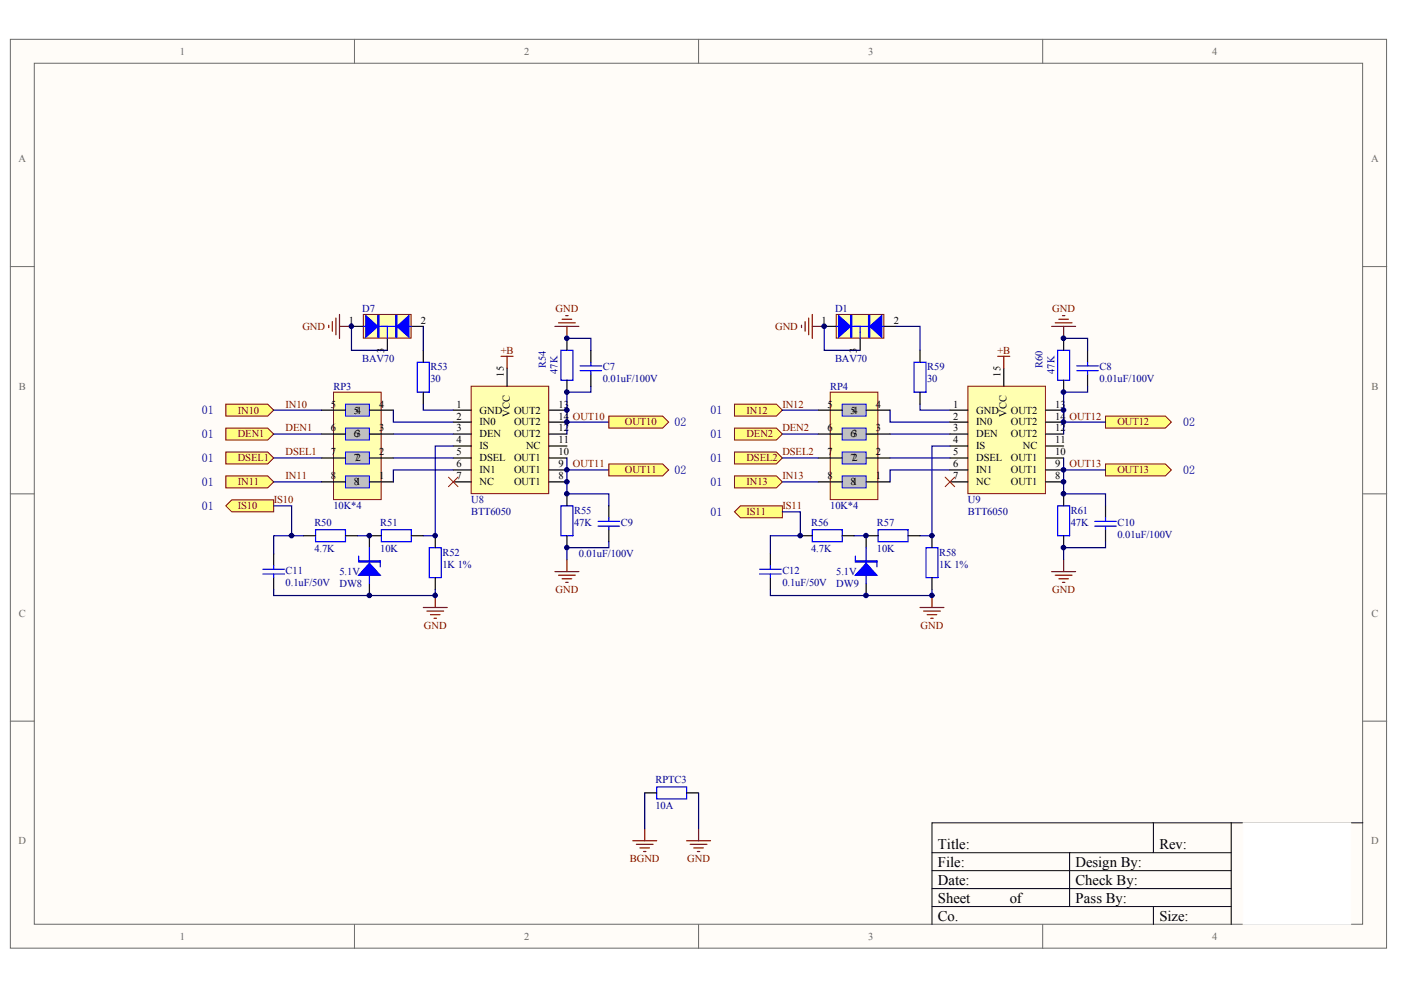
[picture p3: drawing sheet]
<svg xmlns="http://www.w3.org/2000/svg" width="297mm" height="210mm" viewBox="0 0 297 210" stroke-linecap="round" stroke-linejoin="round" font-family="sans-serif">
<g fill="#fffcf8" stroke="#696969" stroke-width=".21">
<path d="M2.2 8.3h291.8v192.7h-291.8z"/>
<path d="M7.3 13.4h281.6v182.6h-281.6z"/>
</g>
<path d="M75.2 8.3v5.1M148.1 8.3v5.1M221.1 8.3v5.1M2.2 56.5h5.1M289 56.5h5M2.2 104.7h5.1M289 104.7h5M2.2 152.9h5.1M289 152.9h5M75.2 196v5.1M148.1 196v5.1M221.1 196v5.1" fill="none" stroke="#696969" stroke-width=".21"/>
<path d="M244.5 174.5v6.3M261 174.5v21.5M289 174.5h-91.4v21.5M197.6 180.8h63.4M197.6 188.4h63.4M197.6 184.6h63.4M197.6 192.2h63.4M226.8 180.8v11.4M244.5 192.2v3.8" fill="none" stroke="#000" stroke-width=".21"/>
<g fill="#ffff80" stroke="#800000" stroke-width=".21">
<path d="M47.9 85.7h8.9l1.2 1.3-1.2 1.2h-8.9z" fill-rule="evenodd"/>
<path d="M47.9 90.8h8.9l1.2 1.2-1.2 1.3h-8.9z" fill-rule="evenodd"/>
<path d="M47.9 107.2l1.2-1.2h8.9v2.5h-8.9z" fill-rule="evenodd"/>
<path d="M47.9 95.8h8.9l1.2 1.3-1.2 1.3h-8.9z" fill-rule="evenodd"/>
<path d="M47.9 100.9h8.9l1.2 1.3-1.2 1.2h-8.9z" fill-rule="evenodd"/>
<path d="M234.4 88.2h12.7l1.2 1.3-1.2 1.3h-12.7z" fill-rule="evenodd"/>
<path d="M234.4 98.4h12.7l1.2 1.2-1.2 1.3h-12.7z" fill-rule="evenodd"/>
<path d="M155.7 85.7h8.9l1.3 1.3-1.3 1.2h-8.9z" fill-rule="evenodd"/>
<path d="M155.7 90.8h8.9l1.3 1.2-1.3 1.3h-8.9z" fill-rule="evenodd"/>
<path d="M155.7 108.5l1.3-1.3h8.9v2.6h-8.9z" fill-rule="evenodd"/>
<path d="M155.7 95.8h8.9l1.3 1.3-1.3 1.3h-8.9z" fill-rule="evenodd"/>
<path d="M155.7 100.9h8.9l1.3 1.3-1.3 1.2h-8.9z" fill-rule="evenodd"/>
</g>
<path d="M99.9 81.9h16.4v22.8h-16.4z" fill="#ffffb0" stroke="#800000" stroke-width=".21"/>
<g fill="none" stroke="#000" stroke-width=".25">
<path d="M74.5 69.2h2.6M82.1 71.7v2.6M87.2 69.2h2.5M107.5 78.1v3.8M96.1 87h3.8M96.1 89.5h3.8M96.1 92h3.8M96.1 94.6h3.8M96.1 97.1h3.8M96.1 99.6h3.8M116.4 87h3.8M116.4 89.5h3.8"/>
<path d="M116.4 92h3.8M116.4 94.6h3.8M116.4 97.1h3.8M116.4 99.6h3.8M96.1 102.2h3.8M116.4 102.2h3.8"/>
</g>
<path d="M77 66.7h10.2v5h-10.2z" fill="#ffffb0" stroke="#800000" stroke-width=".21"/>
<g fill="#00f" stroke="#00f" stroke-width=".25">
<path d="M84.2 69.2l2.5-2.3v4.6z"/>
<path d="M77.6 66.9l2.5 2.3-2.5 2.3z"/>
<path d="M83.9 66.9h.3v4.6h-.3z" fill-rule="evenodd"/>
<path d="M80.1 66.9h.3v4.6h-.3z" fill-rule="evenodd"/>
</g>
<path d="M77.1 69.2h7.6M82.1 69.2v2.5M85.9 69.2h1.3" fill="none" stroke="#00f" stroke-width=".25"/>
<path d="M70.7 83.2h10.1v22.7h-10.1z" fill="#ffffb0" stroke="#800000" stroke-width=".21"/>
<g fill="#c0c0c0" stroke="#00f" stroke-width=".21">
<path d="M73.3 100.9h5v2.5h-5z" fill-rule="evenodd"/>
<path d="M73.3 95.8h5v2.6h-5z" fill-rule="evenodd"/>
<path d="M73.3 90.8h5v2.5h-5z" fill-rule="evenodd"/>
<path d="M73.3 85.7h5v2.5h-5z" fill-rule="evenodd"/>
</g>
<g fill="none" stroke="#000" stroke-width=".25">
<path d="M89.7 74.3v2.5M120.2 71.7v2.6M125.3 74.3v2.5M125.3 79.3v2.6M68.2 97.1h5.1M68.2 92h5.1M68.2 87h5.1M78.3 97.1h5.1M78.3 92h5.1M78.3 87h5.1M89.7 83.2v2.5M120.2 80.6v2.6"/>
<path d="M58 117.4v2.5M64.4 113.6h2.5M68.2 102.2h5.1M73.3 113.6h2.5M78.3 102.2h5.1M80.9 113.6h-2.6v2.5M87.2 113.6h2.5M92.3 113.6v2.5M120.2 104.7v2.5M120.2 113.6v2.5M129.1 107.2v2.6M129.1 112.3v2.6"/>
<path d="M58 122.5v2.5M78.3 123.7v2.6M92.3 122.5v2.5"/>
</g>
<g fill="none" stroke="#000080" stroke-width=".25">
<path d="M120.2 71.7h5.1v2.6M83.4 87v2.5h12.7M83.4 92h12.7M83.4 97.1h12.7M89.7 85.7v1.3h6.4M96.1 99.6h-12.7v2.6M96.1 94.6h-3.8v19h-2.6M120.2 97.1v7.6h8.9v2.5M120.2 89.5h8.9M120.2 99.6h8.9M125.3 81.9v1.3h-5.1v8.8M75.8 113.6h2.5"/>
<path d="M129.1 114.9v1.2h-8.9v2.6M58 125v1.3h34.3v-1.3"/>
</g>
<g fill="none" stroke="#00f" stroke-width=".25">
<path d="M88.5 76.8h2.5v6.4h-2.5zM118.9 74.3h2.6v6.3h-2.6zM123 78.6h4.6M123 77.6h4.6M125.3 76.8v.8M125.3 78.6v.7M58 119.9v.8M66.9 112.3h6.4v2.6h-6.4zM76 118.9h4.6v.3h-4.6zM76 117.9v1M78.3 116.1v7.6M80.6 118.9v1.3"/>
<path d="M80.9 112.3h6.3v2.6h-6.3zM91 116.1h2.6v6.4h-2.6zM118.9 107.2h2.6v6.4h-2.6zM126.8 111.6h4.6M126.8 110.5h4.6M129.1 109.8v.7M129.1 111.6v.7M55.7 121.7h4.6M55.7 120.7h4.6M58 121.7v.8"/>
</g>
<path d="M95.1 101.2l2 2M97.1 101.2l-2 2" fill="none" stroke="#f00" stroke-width=".21"/>
<g fill="none" stroke="#800000" stroke-width=".25">
<path d="M69.7 69v.5M70.5 68.2v2M71.2 67.4v3.6M72 66.7v5M72 69.2h2.5M106.2 75.5h2.6M107.5 75.5v2.6M117.7 69.2h5M118.4 68.4h3.6M119.2 67.7h2M119.9 66.9h.6M120.2 69.2v2.5"/>
<path d="M120.2 118.7v2.5M89.7 128.8h5.1M90.5 129.6h3.6M91.3 130.3h2M92 131.1h.5M92.3 126.3v2.5M117.7 121.2h5M118.4 122h3.6M119.2 122.7h2M119.9 123.5h.6"/>
</g>
<path d="M78.3 119.4l2.3 2.6h-4.6z" fill="#00f" stroke="#00f" stroke-width=".25"/>
<path d="M205.2 81.9h16.5v22.8h-16.5z" fill="#ffffb0" stroke="#800000" stroke-width=".21"/>
<g fill="none" stroke="#000" stroke-width=".25">
<path d="M212.8 78.1v3.8M201.4 87h3.8M201.4 89.5h3.8M201.4 92h3.8M201.4 94.6h3.8M201.4 97.1h3.8M201.4 99.6h3.8M221.7 87h3.8M221.7 89.5h3.8M221.7 92h3.8M221.7 94.6h3.8M221.7 97.1h3.8"/>
<path d="M221.7 99.6h3.8M201.4 102.2h3.8M221.7 102.2h3.8"/>
</g>
<path d="M176 83.2h10.1v22.7h-10.1z" fill="#ffffb0" stroke="#800000" stroke-width=".21"/>
<g fill="#c0c0c0" stroke="#00f" stroke-width=".21">
<path d="M178.6 100.9h5v2.5h-5z" fill-rule="evenodd"/>
<path d="M178.6 95.8h5v2.6h-5z" fill-rule="evenodd"/>
<path d="M178.6 90.8h5v2.5h-5z" fill-rule="evenodd"/>
<path d="M178.6 85.7h5v2.5h-5z" fill-rule="evenodd"/>
</g>
<g fill="none" stroke="#000" stroke-width=".25">
<path d="M195.1 74.3v2.5M225.5 71.7v2.6M230.6 74.3v2.5M230.6 79.3v2.6M173.5 97.1h5.1M173.5 92h5.1M173.5 87h5.1M183.6 97.1h5.1M183.6 92h5.1M183.6 87h5.1M195.1 83.2v2.5M225.5 80.6v2.6"/>
<path d="M163.3 117.4v2.5M169.7 113.6h2.5M173.5 102.2h5.1M178.6 113.6h2.5M183.6 102.2h5.1M186.2 113.6h-2.6v2.5M192.5 113.6h2.6M197.6 113.6v2.5M225.5 104.7v2.5M225.5 113.6v2.5M234.4 107.2v2.6M234.4 112.3v2.6"/>
<path d="M163.3 122.5v2.5M183.6 123.7v2.6M197.6 122.5v2.5"/>
</g>
<g fill="none" stroke="#000080" stroke-width=".25">
<path d="M89.7 69.2v5.1M225.5 71.7h5.1v2.6M58 92h10.2M58 97.1h10.2M58 87h10.2M165.9 92h7.6M165.9 97.1h7.6M165.9 87h7.6M188.7 87v2.5h12.7M188.7 92h12.7M188.7 97.1h12.7M195.1 85.7v1.3h6.3"/>
<path d="M201.4 99.6h-12.7v2.6M201.4 94.6h-3.8v19h-2.5M225.5 97.1v7.6h8.9v2.5M225.5 89.5h8.9M225.5 99.6h8.9M230.6 81.9v1.3h-5.1v8.8M58 107.2h3.8v6.4M58 102.2h10.2M64.4 113.6h-6.4v3.8M165.9 108.5h3.8v5.1h-6.4v3.8M165.9 102.2h7.6M181.1 113.6h2.5"/>
<path d="M234.4 114.9v1.2h-8.9v2.6M163.3 125v1.3h34.3v-1.3"/>
</g>
<g fill="none" stroke="#00f" stroke-width=".25">
<path d="M193.8 76.8h2.5v6.4h-2.5zM224.2 74.3h2.6v6.3h-2.6zM228.3 78.6h4.6M228.3 77.6h4.6M230.6 76.8v.8M230.6 78.6v.7M163.3 119.9v.8M172.2 112.3h6.4v2.6h-6.4zM181.4 118.9h4.5v.3h-4.5zM181.4 117.9v1M183.6 116.1v7.6M185.9 118.9v1.3"/>
<path d="M186.2 112.3h6.3v2.6h-6.3zM196.3 116.1h2.6v6.4h-2.6zM224.2 107.2h2.6v6.4h-2.6zM232.1 111.6h4.6M232.1 110.5h4.6M234.4 109.8v.7M234.4 111.6v.7M161.1 121.7h4.5M161.1 120.7h4.5M163.3 121.7v.8"/>
</g>
<path d="M200.4 101.2l2 2M202.4 101.2l-2 2" fill="none" stroke="#f00" stroke-width=".21"/>
<g fill="none" stroke="#800000" stroke-width=".25">
<path d="M211.6 75.5h2.5M212.8 75.5v2.6M223 69.2h5M223.7 68.4h3.6M224.5 67.7h2M225.3 66.9h.5M225.5 69.2v2.5M225.5 118.7v2.5M195.1 128.8h5M195.8 129.6h3.6M196.6 130.3h2M197.3 131.1h.6"/>
<path d="M197.6 126.3v2.5M223 121.2h5M223.7 122h3.6M224.5 122.7h2M225.3 123.5h.5"/>
</g>
<path d="M183.6 119.4l2.3 2.6h-4.5z" fill="#00f" stroke="#00f" stroke-width=".25"/>
<g fill="#ffff80" stroke="#800000" stroke-width=".21">
<path d="M129.1 88.2h11.4l1.3 1.3-1.3 1.3h-11.4z" fill-rule="evenodd"/>
<path d="M129.1 98.4h11.4l1.3 1.2-1.3 1.3h-11.4z" fill-rule="evenodd"/>
</g>
<path d="M134.2 178.3h5M134.9 179h3.6M135.7 179.8h2M136.7 175.7v2.6M145.6 178.3h5M146.3 179h3.6M147.1 179.8h2M148.1 175.7v2.6M136.4 180.5h.5M147.9 180.5h.5" fill="none" stroke="#800000" stroke-width=".25"/>
<path d="M139.2 166.8h6.4v2.6h-6.4z" fill="none" stroke="#00f" stroke-width=".25"/>
<path d="M174.8 69.2h2.5M182.4 71.7v2.6M187.4 69.2h2.6M136.7 168.1h2.5M145.6 168.1h2.5" fill="none" stroke="#000" stroke-width=".25"/>
<path d="M74.5 69.2v5.1h7.6M136.7 168.1v7.6M148.1 168.1v7.6" fill="none" stroke="#000080" stroke-width=".25"/>
<path d="M177.3 66.7h10.1v5h-10.1z" fill="#ffffb0" stroke="#800000" stroke-width=".21"/>
<g fill="#00f" stroke="#00f" stroke-width=".25">
<path d="M184.4 69.2l2.5-2.3v4.6z"/>
<path d="M177.8 66.9l2.5 2.3-2.5 2.3z"/>
<path d="M184.1 66.9h.3v4.6h-.3z" fill-rule="evenodd"/>
<path d="M180.3 66.9h.3v4.6h-.3z" fill-rule="evenodd"/>
</g>
<path d="M177.3 69.2h7.6M182.4 69.2v2.5M186.2 69.2h1.2" fill="none" stroke="#00f" stroke-width=".25"/>
<path d="M169.9 69v.5M170.7 68.2v2M171.5 67.4v3.6M172.2 66.7v5M172.2 69.2h2.6" fill="none" stroke="#800000" stroke-width=".25"/>
<path d="M174.8 69.2v5.1h7.6M190 69.2h5.1v5.1" fill="none" stroke="#000080" stroke-width=".25"/>
<path d="M263.6 174.5h22.8v21.5h-22.8z" fill="#fff" stroke="#fff" stroke-width=".21"/>
<g fill="#000080" stroke="#000080" stroke-width=".21">
<circle cx="61.8" cy="113.6" r=".48"/>
<circle cx="74.5" cy="69.2" r=".48"/>
<circle cx="78.3" cy="126.2" r=".48"/>
<circle cx="78.3" cy="113.6" r=".48"/>
<circle cx="92.3" cy="126.2" r=".48"/>
<circle cx="92.3" cy="113.6" r=".48"/>
<circle cx="120.2" cy="116.1" r=".48"/>
<circle cx="120.2" cy="104.7" r=".48"/>
<circle cx="120.2" cy="102.1" r=".48"/>
<circle cx="120.2" cy="99.6" r=".48"/>
<circle cx="120.2" cy="89.5" r=".48"/>
<circle cx="120.2" cy="86.9" r=".48"/>
<circle cx="120.2" cy="83.1" r=".48"/>
<circle cx="120.2" cy="71.7" r=".48"/>
<circle cx="169.7" cy="113.6" r=".48"/>
<circle cx="174.7" cy="69.2" r=".48"/>
<circle cx="183.6" cy="126.2" r=".49"/>
<circle cx="183.6" cy="113.6" r=".49"/>
<circle cx="197.6" cy="126.2" r=".48"/>
<circle cx="197.6" cy="113.6" r=".48"/>
<circle cx="225.5" cy="116.1" r=".49"/>
<circle cx="225.5" cy="104.7" r=".49"/>
<circle cx="225.5" cy="102.1" r=".49"/>
<circle cx="225.5" cy="99.6" r=".49"/>
<circle cx="225.5" cy="89.5" r=".49"/>
<circle cx="225.5" cy="86.9" r=".49"/>
<circle cx="225.5" cy="83.1" r=".49"/>
<circle cx="225.5" cy="71.7" r=".49"/>
</g>
<g font-size="3.1">
<text x="198.9" y="180">Title:</text>
<text x="198.9" y="183.8">File:</text>
<text x="228" y="183.8">Design By:</text>
<text x="245.8" y="180">Rev:</text>
<text x="198.9" y="187.6">Date:</text>
<text x="198.9" y="191.4">Sheet</text>
<text x="214.1" y="191.4">of</text>
<text x="228" y="187.6">Check By:</text>
<text x="228" y="191.4">Pass By:</text>
<text x="198.9" y="195.2">Co.</text>
<text x="245.8" y="195.2">Size:</text>
</g>
<g font-size="2.5" fill="#000080">
<text x="42.8" y="87.9">01</text>
<text x="150.6" y="87.9">01</text>
<text x="42.8" y="92.9">01</text>
<text x="143" y="90.4">02</text>
<text x="150.6" y="92.9">01</text>
<text x="250.9" y="90.4">02</text>
<text x="42.8" y="98">01</text>
<text x="143" y="100.5">02</text>
<text x="150.6" y="98">01</text>
<text x="250.9" y="100.5">02</text>
<text x="42.8" y="103.1">01</text>
<text x="150.6" y="103.1">01</text>
<text x="42.8" y="108.2">01</text>
<text x="150.6" y="109.4">01</text>
</g>
<g font-size="2.2" fill="#696969">
<text x="38.2" y="11.6">1</text>
<text x="111.1" y="11.6">2</text>
<text x="184.1" y="11.6">3</text>
<text x="257" y="11.6">4</text>
<text x="3.9" y="34.4">A</text>
<text x="290.7" y="34.4">A</text>
<text x="4" y="82.6">B</text>
<text x="290.8" y="82.6">B</text>
<text x="4" y="130.8">C</text>
<text x="290.8" y="130.8">C</text>
<text x="3.9" y="179">D</text>
<text x="290.7" y="179">D</text>
<text x="38.2" y="199.3">1</text>
<text x="111.1" y="199.3">2</text>
<text x="184.1" y="199.3">3</text>
<text x="257" y="199.3">4</text>
</g>
<g font-size="2.2" fill="#800000">
<text x="64.1" y="69.9">GND</text>
<text x="117.8" y="66.1">GND</text>
<text x="164.4" y="69.9">GND</text>
<text x="223.1" y="66.1">GND</text>
<text x="106.2" y="75">+B</text>
<text x="211.5" y="75">+B</text>
<text x="50.4" y="87.7">IN10</text>
<text x="60.6" y="86.4">IN10</text>
<text x="121.5" y="88.9">OUT10</text>
<text x="158.3" y="87.7">IN12</text>
<text x="165.9" y="86.4">IN12</text>
<text x="226.8" y="88.9">OUT12</text>
<text x="50.4" y="92.8">DEN1</text>
<text x="60.6" y="91.5">DEN1</text>
<text x="132.5" y="90.2">OUT10</text>
<text x="158.3" y="92.8">DEN2</text>
<text x="165.9" y="91.5">DEN2</text>
<text x="236.9" y="90.2">OUT12</text>
<text x="50.4" y="97.8">DSEL1</text>
<text x="60.6" y="96.6">DSEL1</text>
<text x="60.6" y="101.6">IN11</text>
<text x="121.5" y="99.1">OUT11</text>
<text x="132.5" y="100.4">OUT11</text>
<text x="158.3" y="97.8">DSEL2</text>
<text x="165.9" y="96.6">DSEL2</text>
<text x="165.9" y="101.6">IN13</text>
<text x="226.8" y="99.1">OUT13</text>
<text x="236.9" y="100.4">OUT13</text>
<text x="50.4" y="108">IS10</text>
<text x="50.4" y="102.9">IN11</text>
<text x="58" y="106.7">IS10</text>
<text x="158.3" y="102.9">IN13</text>
<text x="165.9" y="108">IS11</text>
<text x="158.3" y="109.2">IS11</text>
<text x="117.8" y="125.7">GND</text>
<text x="223.1" y="125.7">GND</text>
<text x="89.9" y="133.3">GND</text>
<text x="195.2" y="133.3">GND</text>
<text x="133.5" y="182.8">BGND</text>
<text x="145.7" y="182.8">GND</text>
</g>
<g font-size="2.2">
<text x="73.9" y="68.7">1</text>
<text x="78.8" y="69.9">1</text>
<text x="82.7" y="70" transform="rotate(-90 82.7 70)">3</text>
<text x="84.3" y="69.9">2</text>
<text x="89.2" y="68.7">2</text>
<text x="174.2" y="68.7">1</text>
<text x="179.1" y="69.9">1</text>
<text x="182.9" y="70" transform="rotate(-90 182.9 70)">3</text>
<text x="184.6" y="69.9">2</text>
<text x="189.5" y="68.7">2</text>
<text x="81.4" y="74.9" transform="rotate(-90 81.4 74.9)">3</text>
<text x="181.7" y="74.9" transform="rotate(-90 181.7 74.9)">3</text>
<text x="106.8" y="79.9" transform="rotate(-90 106.8 79.9)">15</text>
<text x="212.1" y="79.9" transform="rotate(-90 212.1 79.9)">15</text>
<text x="70.1" y="86.4">5</text>
<text x="75" y="87.7">54</text>
<text x="80.4" y="86.4">4</text>
<text x="96.8" y="86.4">1</text>
<text x="96.8" y="88.9">2</text>
<text x="101.7" y="87.7">GND</text>
<text x="108.1" y="88.4" transform="rotate(-90 108.1 88.4)">VCC</text>
<text x="109" y="87.7">OUT2</text>
<text x="118.4" y="88.9">14</text>
<text x="118.4" y="86.4">13</text>
<text x="175.4" y="86.4">5</text>
<text x="180.3" y="87.7">54</text>
<text x="185.7" y="86.4">4</text>
<text x="202.1" y="86.4">1</text>
<text x="202.1" y="88.9">2</text>
<text x="207" y="87.7">GND</text>
<text x="213.4" y="88.4" transform="rotate(-90 213.4 88.4)">VCC</text>
<text x="214.3" y="87.7">OUT2</text>
<text x="223.7" y="88.9">14</text>
<text x="223.7" y="86.4">13</text>
<text x="70.1" y="91.5">6</text>
<text x="75" y="92.8">63</text>
<text x="80.4" y="91.5">3</text>
<text x="96.8" y="91.5">3</text>
<text x="96.8" y="94">4</text>
<text x="101.7" y="90.2">IN0</text>
<text x="101.7" y="92.8">DEN</text>
<text x="101.7" y="95.3">IS</text>
<text x="109" y="90.2">OUT2</text>
<text x="109" y="92.8">OUT2</text>
<text x="111.5" y="95.3">NC</text>
<text x="118.4" y="91.5">12</text>
<text x="118.4" y="94">11</text>
<text x="175.4" y="91.5">6</text>
<text x="180.3" y="92.8">63</text>
<text x="185.7" y="91.5">3</text>
<text x="202.1" y="91.5">3</text>
<text x="202.1" y="94">4</text>
<text x="207" y="90.2">IN0</text>
<text x="207" y="92.8">DEN</text>
<text x="207" y="95.3">IS</text>
<text x="214.3" y="90.2">OUT2</text>
<text x="214.3" y="92.8">OUT2</text>
<text x="216.9" y="95.3">NC</text>
<text x="223.7" y="91.5">12</text>
<text x="223.7" y="94">11</text>
<text x="70.1" y="101.6">8</text>
<text x="70.1" y="96.6">7</text>
<text x="75" y="97.8">72</text>
<text x="80.4" y="101.6">1</text>
<text x="80.4" y="96.6">2</text>
<text x="96.8" y="96.6">5</text>
<text x="96.8" y="99.1">6</text>
<text x="96.8" y="101.6">7</text>
<text x="101.7" y="97.8">DSEL</text>
<text x="101.7" y="100.4">IN1</text>
<text x="109" y="97.8">OUT1</text>
<text x="109" y="100.4">OUT1</text>
<text x="118.4" y="101.6">8</text>
<text x="118.4" y="96.6">10</text>
<text x="118.4" y="99.1">9</text>
<text x="175.4" y="101.6">8</text>
<text x="175.4" y="96.6">7</text>
<text x="180.3" y="97.8">72</text>
<text x="185.7" y="101.6">1</text>
<text x="185.7" y="96.6">2</text>
<text x="202.1" y="96.6">5</text>
<text x="202.1" y="99.1">6</text>
<text x="202.1" y="101.6">7</text>
<text x="207" y="97.8">DSEL</text>
<text x="207" y="100.4">IN1</text>
<text x="214.3" y="97.8">OUT1</text>
<text x="214.3" y="100.4">OUT1</text>
<text x="223.7" y="101.6">8</text>
<text x="223.7" y="96.6">10</text>
<text x="223.7" y="99.1">9</text>
<text x="75" y="102.9">81</text>
<text x="101.7" y="102.9">NC</text>
<text x="109" y="102.9">OUT1</text>
<text x="180.3" y="102.9">81</text>
<text x="207" y="102.9">NC</text>
<text x="214.3" y="102.9">OUT1</text>
</g>
<g font-size="2.2" fill="#000080">
<text x="76.8" y="66.1">D7</text>
<text x="177" y="66.1">D1</text>
<text x="76.8" y="76.8">BAV70</text>
<text x="177" y="76.8">BAV70</text>
<text x="70.7" y="82.6">RP3</text>
<text x="91.3" y="78.5">R53</text>
<text x="91.3" y="81.1">30</text>
<text x="115.7" y="78.1" transform="rotate(-90 115.7 78.1)">R54</text>
<text x="118.2" y="79.3" transform="rotate(-90 118.2 79.3)">47K</text>
<text x="127.8" y="78.5">C7</text>
<text x="127.8" y="81.1">0.01uF/100V</text>
<text x="176" y="82.6">RP4</text>
<text x="196.6" y="78.5">R59</text>
<text x="196.6" y="81.1">30</text>
<text x="221" y="78.1" transform="rotate(-90 221 78.1)">R60</text>
<text x="223.5" y="79.3" transform="rotate(-90 223.5 79.3)">47K</text>
<text x="233.1" y="78.5">C8</text>
<text x="233.1" y="81.1">0.01uF/100V</text>
<text x="70.7" y="108">10K*4</text>
<text x="99.9" y="106.7">U8</text>
<text x="176" y="108">10K*4</text>
<text x="205.2" y="106.7">U9</text>
<text x="66.7" y="111.5">R50</text>
<text x="80.6" y="111.5">R51</text>
<text x="99.9" y="109.2">BTT6050</text>
<text x="121.7" y="109">R55</text>
<text x="121.7" y="111.5">47K</text>
<text x="131.6" y="111.5">C9</text>
<text x="172" y="111.5">R56</text>
<text x="185.9" y="111.5">R57</text>
<text x="205.2" y="109.2">BTT6050</text>
<text x="227" y="109">R61</text>
<text x="227" y="111.5">47K</text>
<text x="236.9" y="111.5">C10</text>
<text x="66.7" y="117.1">4.7K</text>
<text x="80.6" y="117.1">10K</text>
<text x="93.8" y="117.9">R52</text>
<text x="122.7" y="118.1">0.01uF/100V</text>
<text x="172" y="117.1">4.7K</text>
<text x="185.9" y="117.1">10K</text>
<text x="199.1" y="117.9">R58</text>
<text x="236.9" y="114.1">0.01uF/100V</text>
<text x="60.6" y="121.7">C11</text>
<text x="60.6" y="124.2">0.1uF/50V</text>
<text x="72" y="124.5">DW8</text>
<text x="72" y="121.9">5.1V</text>
<text x="93.8" y="120.4">1K 1%</text>
<text x="165.9" y="121.7">C12</text>
<text x="165.9" y="124.2">0.1uF/50V</text>
<text x="177.3" y="124.5">DW9</text>
<text x="177.3" y="121.9">5.1V</text>
<text x="199.1" y="120.4">1K 1%</text>
<text x="139" y="166">RPTC3</text>
<text x="139" y="171.6">10A</text>
</g>
</svg>
